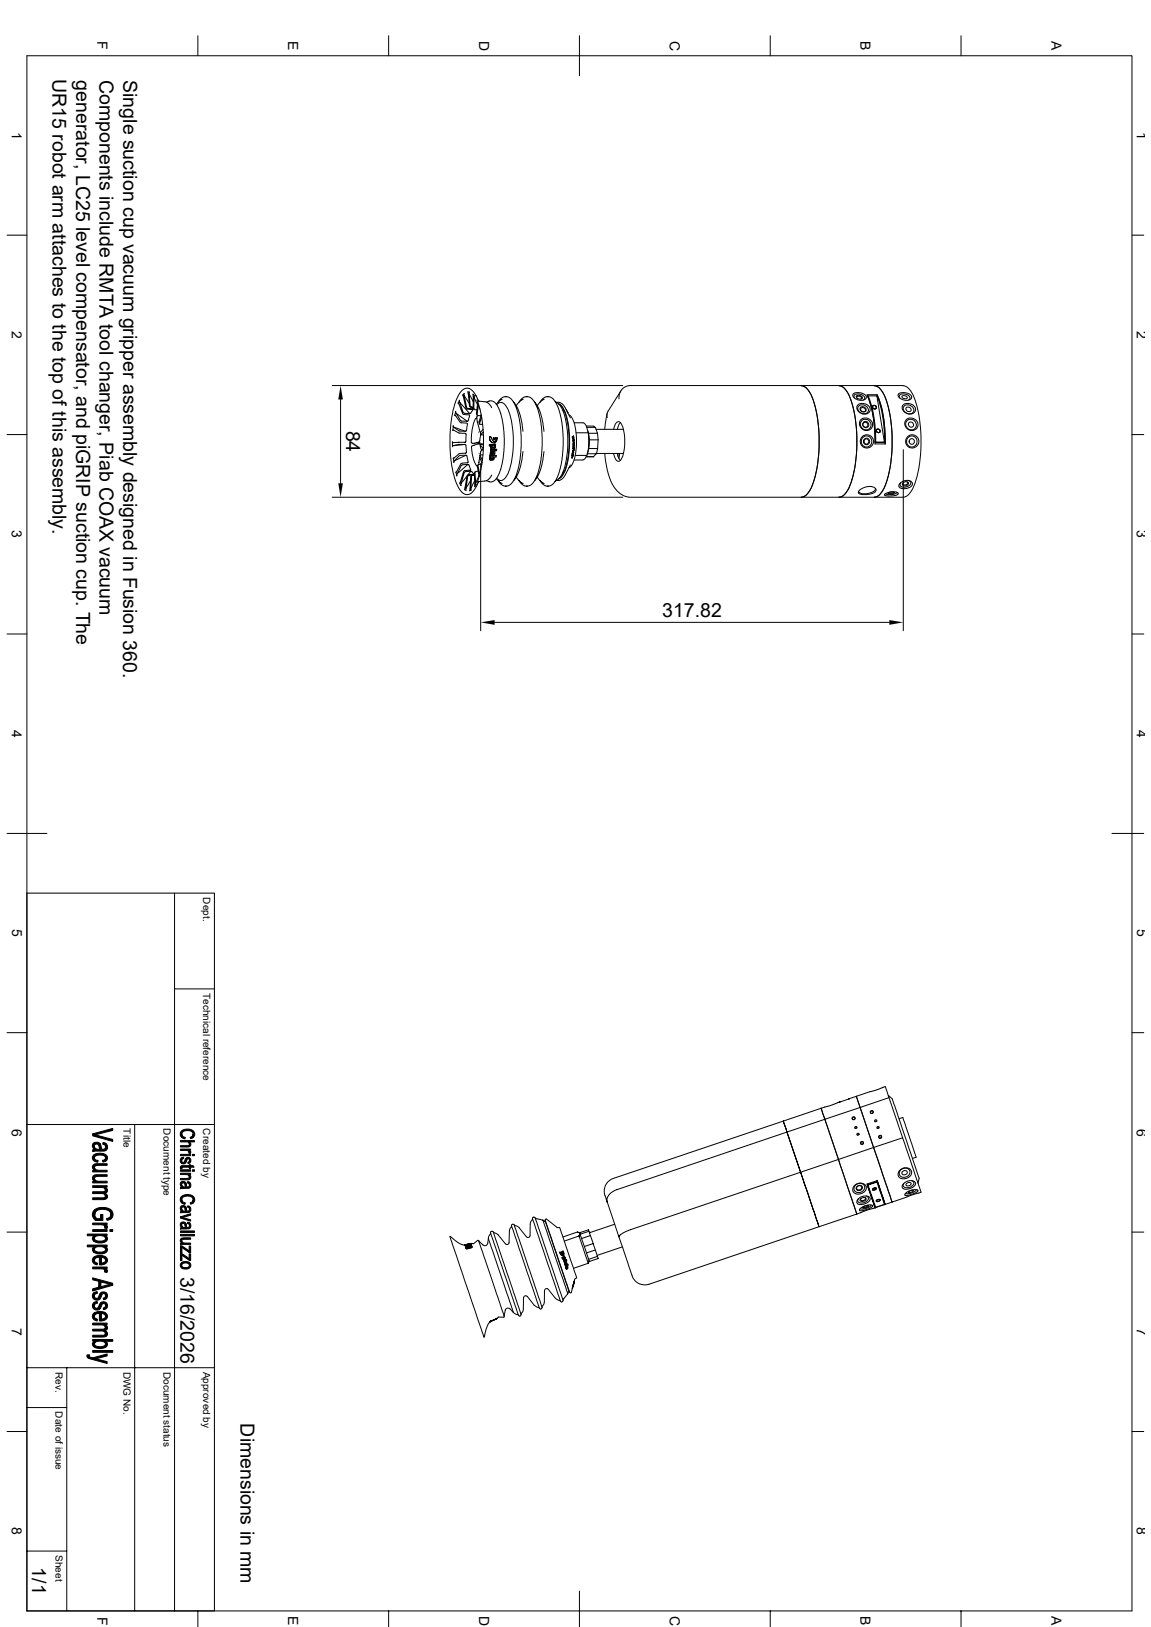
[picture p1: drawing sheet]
<svg xmlns="http://www.w3.org/2000/svg" width="297mm" height="420mm" viewBox="0 0 297 420" stroke-linecap="round" stroke-linejoin="round" font-family="sans-serif">
<g fill="none" stroke="#000" stroke-width=".26">
<path d="M6.9 14.4h285.2v401.4h-285.2zM51.1 9.2v5.2M100.3 9.2v5.2M149.5 9.2v10.4M198.8 9.2v5.2M248 9.2v5.2M1.8 60.7h5.1M292.1 60.7h3M85.7 99.5h75M206.8 99.6a3.9 3.9 0 0 1 2.8 3 36.6 36.6 0 0 1-.3 23.4l-1.4 1.9-1.1 .5M216.5 99.6a3.9 3.9 0 0 1 2.8 3 36.6 36.6 0 0 1-.3 23.4l-1.4 1.9-1.1 .5M225.6 99.6a3.9 3.9 0 0 1 2.8 3 36.6 36.6 0 0 1-.3 23.4l-1.4 1.9-1.1 .5"/>
<path d="M1.8 112.2h5.1M87.9 103.1v21.7M116.8 114.1v1.2l.2-.3M116.8 111.1l.3-.1 1.4 .8 1.7 .1v2.1M116.9 109.9l.2 .4M117 118.2l.1 1.2M117 109.9l-.2 1.2M117 115l1.3-.3 1.9 .2 .2 1.9-1.9 .3M117.1 110.3l3 1M117.1 110.3l1.3 .9M117.3 118.9l-.2 .5M117.6 106.2l.1 .5"/>
<path d="M117.6 106.2l-.3 1 .3 .1 1.1 1.7 1.8 .2 .1 .2M117.7 106.7l2.9 2.1M117.7 106.7l1.1 1.8M118.2 104.1l.2 .2 1 2.5M118.4 111.2l1.7 .1M118.4 117.1l-1.3 1.2-.1-.1M118.5 117.6l-1.2 1.3M118.5 103.3l.2 .6M118.6 103.3l-.4 .8M118.6 117.6l1.7-.1 .2 .2M118.7 103.9l2.5 2.9M118.7 103.9l.8 2.6"/>
<path d="M118.9 108.5l.2 .2 1.5 .1M118.9 119.7l-1.1 2.1-.2 .1M119.3 119.6l-.3 .1M119.4 101.9l.9 3.6 1.7 .3M119.4 106.8l.2 .2M119.5 106.5l.3 .1M119.7 107l1.4 .1 .1 .2M119.8 101.6v.6M119.8 101.6l-.4 .4M119.8 106.7l1.4 .1M119.8 102.2l1.3 1.9M119.8 102.2l.6 3"/>
<path d="M120 114.7l-3 .3M120.2 113.9l-.1 .3-3.3 .1-.1-.3M120.2 117.5l-2.9 1.4M120.4 105.2l.2 .2 1.4 .1M120.5 117.7l.3 1.6M120.6 109.5l-.2 1.6-.3 .2M120.7 101.1l.5 3.7 .2 .3M120.7 101.2h.4M120.7 119.9l-2.7 2.4M120.8 108.6l-.2 .2M120.8 119.3l-.1 .2h-1.4M121.1 101.8l.3 3.1 .2 .2 .5 .1-.7-.1"/>
<path d="M121.1 101.8l1 1.8M121.1 101.2v.6M121.2 107.3l-.4 1.3M121.5 106.6l-.3 .2M121.5 105.1h.1M121.8 105.1l.2 .4M121.8 115.1l-.1 .5 .3 2 .4 1.6 .8 1.3 .4 2.6M121.8 114.4l1.6-.2 .2 .2M122 105.8l-.5 .9M122 101.8l.4 .4-.1 .5M122 105.5h.2M122 101.7l.1 3.6"/>
<path d="M122.1 105.3l.2 .4M122.3 105.5l.2 .2M122.3 102.7l.9 1.8M122.3 102.7v2.8M122.5 105.7l.6 .1M122.7 108.1l-.4 1-.5 2-.2 2.2a.89 .89 0 0 0 .2 1.1M122.9 108l-.2 .1M123 106.8l.1 .3M123.1 103.3l1.1 4.1 .6 5-.1 4.1-.3 2.9-.5 2.8-.8 2.4M123.1 107.9h-.2M123.3 103.7l-.3 3.1M123.3 114.2v.4"/>
<path d="M123.3 107.3h.8M123.4 107.3l-.4 .4 .1 1.1 .8 2.7 .8-.6M123.4 104.7l.4 .9M123.4 104.7l-.3 2.4 .2 .1M123.4 111.5h.1M123.5 104.4l-.1 .3M123.5 119.9l-.1 .2M123.6 114.5v.1M123.6 114l.2 .5-2 .6M123.6 114.5h.1M123.6 103.6l-1.4-2.5-.7-.6-.7-.3h-.7l-.9 .6-.5 .6-1 1.9-.9 2.9-.6 4.6-.1 4.9 .4 4.4 .8 3.5 .7 1.7 1.1 1.7 1.2 .7 .8-.1 1.1-.9 1.3-2.4 2.3-.3 1.1-1.4M123.6 103.5l2.2 .4 1.1 1.3"/>
<path d="M123.6 108.9h.1M123.6 117h.1M123.7 109.4l.2 .1M123.8 114.6v.1M123.8 113.7l-.2 .3M123.8 118.1l.6 1.4M123.8 118v.1M123.8 118.1l-.2 1.8 .7-.1M123.8 117.5v.5M123.9 114.7l.4 1.4M123.9 109.5l.6 .1M124 111.7l-.2 2.1"/>
<path d="M124 111.6v.1M124 117.5l-.1 .1 .6 1.2M124 117.4h.6M124 119.6v43.2M124.1 114.6l-.1 .6 .8 .4M124.1 114.6l.7 .3M124.2 107l-.6 1.9M124.2 112.2l.6 .1M124.2 116.1l.1 .2M124.2 107.9h.1M124.2 107.9l-.5 1.5-.1-.4M124.2 116.3h.1"/>
<path d="M124.3 107.7l-.1 .2M124.3 116.3l-.2 .2-.2 1M124.5 118.8h.1M124.5 118.7v.1M124.7 115.6l-.4 .7M124.7 111.6h.1M124.7 115.6h.1M124.7 111.6l-.6 .6h.1M124.8 114.6h-.7M124.8 112.6v.1M125.5 103.8l.7-.3a2.21 2.21 0 0 1 2.5 1.8l.6 1.8 .6 2.8 .2 4.9-.6 5.1-.9 2.8a2.13 2.13 0 0 1-2.4 1.6l-.7-.2M126.3 114.8v.3"/>
<path d="M126.3 114.7h.4zM126.3 112.9v.2zM126.3 113.1l.1 .4zM126.3 115.1h.1M126.4 112.7v.1M126.4 118.5h.1M126.4 118.6l.2 .1M126.4 118h.2M126.4 117.7v.3zM126.5 112.7h-.1M126.5 112.7h.1M126.5 117.6h.1"/>
<path d="M126.5 118l-.1 .6zM126.5 117.1h.1M126.6 117.2v.1M126.6 118h.1M126.6 116v.4M126.6 117.2h.1M126.6 112.7l.5 1 .5 .3-.3-.1M126.6 117.3l-.2 .3M126.6 115.6l.3 .3M126.6 116h1.2zM126.6 116.4h.1M126.6 116.5v.7"/>
<path d="M126.6 115.6h.1M126.7 115.3l-.1 .3M126.7 117.3h-.1M126.7 117.2l-.1 .1M126.7 116.6l.2-.2 .3 .1 .1 .7 .2-.2M126.7 118.5l.5-.1zM126.7 118.4a.31 .31 0 0 1 .2-.4 .31 .31 0 0 1 .3 .4M126.7 115.1h.2M126.7 115.1h-.4M126.8 115.1l-.1 .2M126.8 115.1h.1M127 116.8v.1"/>
<path d="M127 116.8h-.2l-.1 .3 .4 .1M127 115.6h.1M127 116.9l.1 .3M127 116.9l.1 .3h-.3M127.1 116.5h-.5M127.3 118v.2l-.2 .2M127.3 113.1l.1 .3M127.3 113l.4 .3 .2-.2M127.3 113l.1 .4M127.3 116.5v.3M127.4 116.5l.3 .3-.1 .6-1 .2M127.4 116.5v.3"/>
<path d="M127.4 116.8l.1 .2M127.4 116.5h.1M127.4 116.5h.2M127.4 113h-.1M127.4 113h.1M127.4 113.4h.1M127.4 118h.1M127.5 115.1l-.6 .1 .1 .4M127.5 115.1a.35 .35 0 0 1 0 .5 .35 .35 0 0 1-.5 0M127.5 115.1a.33 .33 0 0 1 0 .5 .33 .33 0 0 1-.5 0M127.5 117l-.2 .2M127.5 117h.1"/>
<path d="M127.6 114l.5-.4zM127.7 115.1h.1M127.7 116v.4M127.8 115.1v.4a.6 .6 0 0 1-.5 .4 .6 .6 0 0 1-.6-.3M127.8 116.3l-1.1 .1M127.8 114.7h-1.1M127.8 114.7v.4M127.8 113.1l-.2 .1M127.8 113v.1M127.8 116v.4M127.9 113h.1M127.9 116h.3z"/>
<path d="M127.9 116.3h.2M127.9 113l-.1 .5-.4-.1M128 117.6v.4h-.6l.2 .4-.3 .3-.6 .1-.3-.2M128.1 117.6l-1.7 .1M128.1 104.5a1.37 1.37 0 0 1 2.5 .3 18.4 18.4 0 0 1 1.9 10.1 17 17 0 0 1-1.9 8.2 1.37 1.37 0 0 1-2.5 .3M128.1 116v.4M128.2 112.9l-.1 .7M128.2 113l-.1 1-.5 .3-.8-.2-.4-.6 .6 .7M128.2 112.9v.1M128.6 103.8l.7-.9 .8-.5a2.43 2.43 0 0 1 2.7 1.9l.9 2.4 .5 2.6 .3 3.3v2.7l-.6 5-.7 2.5-.7 1.4a2.07 2.07 0 0 1-2 1.3 2.07 2.07 0 0 1-1.9-1.4M129.2 106.6v.1M129.6 103.1l-.9 .5-.6 .8"/>
<path d="M132.5 103.8l.8 1.1 .9 2.3 .8 4.1M133.9 103.8l.7-.8 .9-.6a2.44 2.44 0 0 1 2.8 2l.7 1.9 .6 3 .3 5.8-.3 3.5-.5 2.3-.6 2-.7 1.4a2.08 2.08 0 0 1-2 1.2 2.08 2.08 0 0 1-1.9-1.4M135 116.5l-.8 4.2-.9 2.3-.8 1.1M135 103.1l-.8 .4-1 1.2M137.9 103.8l.9 1.2 .6 1.5 .7 2.6 .3 2.2M139.4 103.8l.6-.8 .9-.6a2.44 2.44 0 0 1 2.8 2l.7 1.9 .6 3 .3 5.8-.3 3.5-.4 2.3-.7 2-.7 1.4a1.97 1.97 0 0 1-2.9 .8l-.9-1M140.4 116.5l-.3 2.3-.7 2.6-.6 1.5-.9 1.2M140.4 103.1l-.8 .4-1 1.2M143.3 103.6a7 7 0 0 1 2.8 5.7 23.6 23.6 0 0 1-1.3 13.5l-.5 .7-1 .7M143.7 103.9h.7l.9 .6 1.9 3.4M144.1 104.2l.8 .6 .8 1.2M144.2 104.3a7.8 7.8 0 0 1 2.3 5.2 24.2 24.2 0 0 1-1.2 12.8l-1.1 1.3"/>
<path d="M145.2 105.8l.2 .4M145.7 106l.9 3 .4 4.1-.2 4.5-.4 2.1-.7 2.1M146.1 105.7l.3 .7M146.5 106.4l.1 .2M146.8 107.1a5.7 5.7 0 0 1 1.8 4.5 13.7 13.7 0 0 1-1.3 8.8l-.5 .3M147.6 117.6h.1M147.6 117.4l-.1 .2M147.6 117.4l.4-.2-.3 1v-.7l-.1 .1M147.6 117.4v.2M147.7 116.9l-.1 .2M147.7 112.8v.1M147.7 117.5v.7"/>
<path d="M147.7 116.8h.1M147.7 116.9h.1M147.7 112.9h.1M147.7 116.5v.2l.1-.2M147.8 112.9l.1 .6M147.8 115.6v.1M147.8 115.6v.2M147.8 117.4l-.1 .7zM147.8 115.8h.1M147.9 117.4l-.2 .7M147.9 112.8l.1 .5zM147.9 117.2l-.3 .2"/>
<path d="M147.9 117.2h.1M147.9 116.3l.1 .2M147.9 113.5h.1M147.9 115.3h.1M148 112.8l-.1 .5M148 115.7l-.3 .8 .3-.5v-.3l-.1 .1M148 112.7v.8l-.3-.6M148 114.7v.4zM148 112.6v.1M148 112.6l-.3 .2M148 112.7h.1M148 112.6h.1"/>
<path d="M148 116.9l-.3 .2v-.2M148 116.7l-.3 .2M148 115.7l.2-.1-.2 .7zM148 116.7v.2M148.1 113.6v.1M148.1 113.6l-.3 .1M148.1 113.6v.2M148.1 114.7l-.2 .6 .2-1.3 .2 .3-.2 .9v-.2M148.1 114.2v.8M148.1 115l.1-.6-.2-.2v.9M148.1 115.6l-.1 .7M148.1 114l-.2 .4v.9"/>
<path d="M148.1 113.7l-.3 .2v-.2M148.1 113.7h.1M148.2 115.4l-.4 .2M148.2 113.5l-.1 .1M148.2 109.1h2.2l.4 .2 .6 .9 .4 1.5M148.2 118.7h2.2M148.2 115.4l-.1 1-.1 .1v-.3l-.3 .6M148.2 113.5v.2M148.2 113.7h.1M148.5 117.6h2.9M148.7 111.7h3.1M151.3 110h1.8"/>
<path d="M151.4 110.3h2.2l.6 1.5h-2.3l-.2-.5M151.4 117.5l-.4 .9-.6 .3M151.8 111.7l.2 2.9-.6 3M151.8 112.3l.1 2.9M151.9 115.3v.1M151.9 111.8l.2 1.7M151.9 115.8l-.3 1.3h2.2l-.6 .8M151.9 115.8h2.3M153.1 117.9h.1M153.1 110l.5 .4M153.2 117.9h-1.9M153.8 110.8h7.1"/>
<path d="M153.9 117.1h7M154.2 111.8l.1 1.7M154.2 115.8l-.4 1.3M154.3 113.5h-2.2l-.2 2.3M154.3 113.5l-.1 2.3M156 117.1l.8 4.5 1.2 3.5 1.8 2.2 1.2 .7 .8 .3 45 .1M156.7 106.8l-.7 4M158.3 110.9l.3-1a.94 .94 0 0 1 .9-1 .94 .94 0 0 1 1 .8 12.5 12.5 0 0 1-.2 8.8 .89 .89 0 0 1-1 .5 .89 .89 0 0 1-.7-1l-.3-.9M159.3 117.1l.5 1.3 .3 .5M159.5 117.1l-.1 .7M159.7 103a3 3 0 0 1 3.2-3.5l70.1 .1a3.9 3.9 0 0 1 2.9 3 36.6 36.6 0 0 1-.3 23.4l-1.4 1.9-1.2 .5h-26.2M159.9 117.1l-.2 1.2"/>
<path d="M160.1 109.1l-.3 .4-.5 1.4M160.2 100.9l-3.3 5.3-.3 .6 .1 1M220.2 101.7l.8-.4 1.4 .2 1 .6 .1 .7-.9 .5-1.3-.1-.7-.4-.5-.4zM220.5 102.7a.77 .77 0 0 1 .2-.9 .77 .77 0 0 1 .9-.1 1.29 1.29 0 0 1 1.5 1.3l-.3 .3M221 102.2a.95 .95 0 0 1 1.5 .7 .95 .95 0 0 1-1.5-.7zM221.1 102.7a.58 .58 0 0 1 .5-.5 .58 .58 0 0 1 .6 .3l.2 .3-.2 .2M221.3 104.6l.7-.4 1.3 .1 1.1 .7 .1 1-.3 .5-.6 .3h-1.1l-1.2-.8-.2-.5zM221.6 104.9a1.52 1.52 0 0 1 1.7-.2 1.52 1.52 0 0 1 .7 1.6 1.49 1.49 0 0 1-1.7 .4 1.49 1.49 0 0 1-.9-1.6zM222 105.2a.81 .81 0 0 1 1.2 0 .81 .81 0 0 1 0 1.1 .88 .88 0 0 1-1-.2 .88 .88 0 0 1-.2-.9zM222.1 108.3l.9-.4h.8l.7 .4 .6 .8 .1 .5-.4 1.1-.6 .3-.9 .1-1-.5-.5-1v-.6zM222.2 105.3a.63 .63 0 0 1 .9 0 .63 .63 0 0 1 0 1 .66 .66 0 0 1-.8-.2 .66 .66 0 0 1-.1-.8zM222.9 113.7v.5"/>
<path d="M224 102.2h2.3l1.9 11.9h-2.4a31.3 31.3 0 0 0-1.9-11.9M224 102.2h-.1M224 102.2a31.3 31.3 0 0 1 2 11.9M225.2 104.8a.56 .56 0 0 1 .7-.1 .56 .56 0 0 1 .2 .7M225.2 104.8v.1M225.2 104.9a.5 .5 0 0 0 .2 .6 .5 .5 0 0 0 .7-.1M225.8 114.2h2.5l.1 .4h-2.6M226.1 111a.56 .56 0 0 1 .8-.1 .56 .56 0 0 1 .2 .6M226.2 111h.1M226.2 111a.52 .52 0 0 0 .2 .6 .52 .52 0 0 0 .7-.1M226.3 102.2a31.3 31.3 0 0 1 2 11.9h.1l-.1 .1M226.4 101.9v.3"/>
<path d="M226.4 101.9h-2.7a31.3 31.3 0 0 1 2.1 12.7M226.4 101.9a31.3 31.3 0 0 1 2 12.7M226.5 102.2h-.2M226.5 102.2a31.3 31.3 0 0 1 1.9 11.9M231.9 101.7l.8-.4 1.5 .2 1 .7v.5l-.3 .4-.6 .2-1.3-.1-1.1-.7-.2-.4zM232.2 102.7a.77 .77 0 0 1 .1-.9 .77 .77 0 0 1 1-.1 1.29 1.29 0 0 1 1.5 1.3l-.4 .3M232.8 102.2a.82 .82 0 0 1 1.3 .6 .82 .82 0 0 1-1.3-.6zM233 104.6l.9-.5 1.5 .3 .8 .8v.9l-.9 .7h-1.1l-.9-.5-.4-.6-.1-.7zM233.1 116.1v46.7M233.3 104.9a1.52 1.52 0 0 1 1.7-.2 1.52 1.52 0 0 1 .8 1.6 1.49 1.49 0 0 1-1.8 .4 1.49 1.49 0 0 1-.9-1.6zM233.8 108.3l.7-.4h.8l1 .5 .6 1.1-.3 1-1 .6h-.6l-.8-.3-.4-.4-.3-.8v-.7zM233.9 105.2a.69 .69 0 0 1 1 0 .69 .69 0 0 1-.1 1 .73 .73 0 0 1-.8-.2 .73 .73 0 0 1-.1-.8z"/>
<path d="M234.6 113.8v.3M292.1 112.2h3M85.7 128.4h75M117.6 121.9l.3 1M118 122.3l-.1 .6M119 124.7l1.5-1.8-.7 3.5 .5 .2v-.6M119.6 121.7l-1 3 .4 .6v-.6M120.1 121.8l-.3 .2-.8 2.7M120.1 121.8l1.6-.1 .6 .7-1.6 .2-.1 .2M120.7 122.9l-.4 3.1M120.7 122.9l.3-.2 1.4-.1-.7 .3M121 120.1l-.3-.2-1.6 .2-1.1 2.2"/>
<path d="M121 120.1l.5 1.2-1.7 .2-.1 .2M121.4 124.1l-1.1 1.9M121.5 121.6l-.8 1M121.5 125.9l.1 .6-.4 .2M121.7 122.9l-.2 3M121.8 122.7l-.3 .2-.3 3.8M122.3 122.6h.1M122.5 122.1v3.5M122.5 124.1l-1 1.8M122.6 121.8l-.1 .2M122.7 124.6l.2 .5-.4 .5M122.8 121.8l-.2 .1 .1 2.7"/>
<path d="M123.3 120l-.1 .4M123.3 120.1l.4 2M123.4 121.6l-.6 .1M123.6 122.8l-.9 1.8M123.7 122.1l.1 .2M124 121.7l-.3 .4M128.1 123.5l.6 .8 .9 .5M129.2 121.2h.1M133.2 123.1l1 1.2 .8 .5M138.6 123.1l1 1.2 .8 .5M145.4 121.7l-.2 .4M145.7 121.8l-.8 1.2-.8 .6"/>
<path d="M147.2 120l-1.9 3.4-.9 .6h-.7M221.7 126.6l1.5-.8 1.1-.2 1.1 .1 .6 .5a1.07 1.07 0 0 1-1.3 1.3l-1.1 .2-1.7-.1-.4-.4zM226 126.1a1.93 1.93 0 0 1-2.1 1.3 2.07 2.07 0 0 1-2.3-.5M228.4 127.5l1.6-.5 1.6 .1a.41 .41 0 0 1 .1 .6 .41 .41 0 0 1-.5 .1l-1.5 .3-1.1-.1a.28 .28 0 0 1-.3-.2 .28 .28 0 0 1 .1-.3zM229.2 127.3l.3-.2a.99 .99 0 0 1 1.3 .2l-.3 .1a.99 .99 0 0 1-1.3-.1zM230.6 127l-.6 .3-.7-.1M231.4 127.1a2.65 2.65 0 0 1-2.8 .3M232.2 124.8l1-.6 1.1-.2 .8 .2 .4 .8-.3 .5-.5 .4-1.7 .3-1-.6zM233 124.6a.8 .8 0 0 1 1.4 .2 .86 .86 0 0 1-.7 .6 .86 .86 0 0 1-.9-.5zM234 124.3a.51 .51 0 0 1 .1 .7 .51 .51 0 0 1-.6 .2l-.4-.1-.2-.2 .1-.3M234.5 124a.78 .78 0 0 1 .5 .9 .78 .78 0 0 1-.8 .7 1.24 1.24 0 0 1-2-.5l.3-.5M1.8 163.7h5.1"/>
<path d="M127.6 160.7h101.9M292.1 163.7h3M1.8 215.1h10.3M286.9 215.1h8.2M6.9 230.5h48.4v185.3M45 230.5v185.3M45 255.3h10.3M1.8 266.6h5.1M292.1 266.6h3M6.9 290.3h48.4M34.8 290.3v125.5M202.1 289.4l1 2.8"/>
<path d="M203.1 292.2l8.3 24.5M203.1 292.2l9.8-3.3 3.5 10.4M211.9 286.1l4.5 13.2M211.9 286.1l-53.7 18.1a3.5 3.5 0 0 0-1.9 5l.4 1.1M216.4 299.3l4.7 14.1M216.4 299.3l-9.8 3.3 4.8 14.1M216.6 284.5l-4.7 1.6M216.6 284.5h.1M216.7 284.4l-.1 .1M216.7 284.4h.1M219.2 283.6l-2.6 .9M219.2 283.6l-.1 .1"/>
<path d="M219.2 283.6h.1M220.5 289h-.2M221 283l-1.8 .6M221 283l7.4-2.5 .5 1.3 .5 1.5-7.4 2.6M221 283l1 2.9M221.1 291.1l-.5 .2M221.7 292.9l-.5 .1M222 285.9l3.4 10.3M222 285.9l-9.1 3-1-2.8M222.6 295.3l-.1 .1M225.2 287.4h-.2M225.4 296.2l-9 3.1 4.7 14.1"/>
<path d="M225.4 296.2l7.5-2.5 2 5.7 2.8 8.4-7.5 2.5M225.4 296.2l4.8 14.1M226.2 289.4l-.4 .2M226.8 291.1l-.4 .2M227.3 293.8h-.1M229.2 282.7l1.1 1.1 6.9 20.3-.3 1.4M229.4 283.3l3.5 10.4M232 288.8l1-.3 .4 1.1 3 9.1-.9 .3M1.8 318.1h5.1M126 319.7l-.1 1.2a.72 .72 0 0 1-1.2 .5l-1.1-1M126 319.7l6.5 19.1M126.5 318.6l-.3 .5-.2 .6"/>
<path d="M126.6 318.3l-.1 .3M127.3 318.1l1.3 .7M128.6 318.8l2 2.4 .6-.1 .2-.3M131.4 317.8v3M132 316.5l-.6 1.3M132.1 316.1l-.1 .3 7.2 21.3 .3 .2 .4-.4M132.1 316.1l.4-.1 .2 .2 7.2 21.3M132.7 316.3l1.3 .6M136.8 316v2.9l-.4 .5h-.4l-2-2.5M137.4 314.7l-.6 1.3M137.8 314.2l.2 .1M137.8 314.2l-.3 .1-.1 .3 7.3 21.3"/>
<path d="M138.1 314.3l7.2 21.4M138.1 314.5l.2 .1M138.3 314.6l1.8 .4M140.1 315l.4 .3 .2-.2M140.1 315l6.4 19M140.7 315.1h.1M140.7 315.1l6.2 18.4M149.4 319.1l.2-.7-.5-.4-3.9 1.3M149.4 319.1l2.4 7M149.4 319.1l-3.8 1.3M149.5 318.3l.2 .2M152 317.8l-2.3 .8"/>
<path d="M152.4 318.9l-2.3 .8M157.4 308.1l1.5-.9 44.2-15 3.5 10.4-44.4 15-2 1-.5 .7-3.1-9.1 .1-.9zM158.6 316l-6.5 2.2M211.4 316.7l-43.9 14.8a3.6 3.6 0 0 1-4.6-2.8l-3.2-9.4M220.7 305.9a1.27 1.27 0 0 1 1.7-.4 1.27 1.27 0 0 1 .6 1.6 1.35 1.35 0 0 1-1.5 .8 1.35 1.35 0 0 1-1.1-1.4zM220.7 305.8l1.1-.4 1 .1 .7 .7v.8l-.5 .7-.7 .4-.8 .2-.7-.2-.5-.3-.3-.5 .1-.7zM221.1 313.4l-9.7 3.3M221.3 306.2a.73 .73 0 0 1 1.2 .2 .73 .73 0 0 1-.8 .9 .63 .63 0 0 1-.8-.4 .63 .63 0 0 1 .4-.7zM221.5 309.4l1-.5 1.2-.2 .7 .4 .1 .6-.3 .5-.8 .5-1.6 .2-.7-.4v-.6zM222 311.9l1-.6 .9-.2 .8-.1 .5 .3-1 .7-2 .5a.33 .33 0 0 1-.5-.2 .33 .33 0 0 1 .3-.4zM222.1 309.4a.83 .83 0 0 1 1.4 .1 .91 .91 0 0 1-.7 .6 .91 .91 0 0 1-.9-.3zM222.6 311.7l.2-.2a1.04 1.04 0 0 1 1.4-.1l-.3 .2a1.04 1.04 0 0 1-1.3 .1z"/>
<path d="M223.1 309.1l.2 .1a.63 .63 0 0 1-.5 .7 .63 .63 0 0 1-.7-.4l.1-.1M223.6 308.7l.4 .3a1.25 1.25 0 0 1-1.4 1.5l-1.1-.2-.2-.4 .2-.4M223.9 306l1.9 5.8M223.9 311.2l-.5 .4h-.7M224 306l2 5.7M224 306h-.1M224.7 311.1a2.76 2.76 0 0 1-2.7 .9M225.1 307.1h.1M225.2 306.9l.9-.2a.55 .55 0 0 1-.4 .5 .55 .55 0 0 1-.6-.2zM225.3 306.9l.8-.2a.52 .52 0 0 1-.4 .4 .52 .52 0 0 1-.5-.1zM225.8 311.8l-4.7 1.6M225.8 311.8h.1"/>
<path d="M226 311.7l-.2 .1M226.1 306.7v.1M226.1 306.7a.65 .65 0 0 0-.9 .4M226.1 310h.1M226.1 306.7a.67 .67 0 0 1-1 .4M226.2 309.8l.9-.2a.55 .55 0 0 1-.4 .5 .55 .55 0 0 1-.6-.1zM226.2 309.8l.8-.1a.52 .52 0 0 1-.3 .4 .52 .52 0 0 1-.6-.1zM226.3 305.2l1.9 5.7h.2M226.3 305.2l-2.3 .8M226.5 305.1l1.9 5.8M226.5 305.1l-.2 .1M226.5 305.1l-.1-.1-2.6 .8 .1 .2"/>
<path d="M227.1 309.7a.65 .65 0 0 0-1 .3M227.1 309.7h.1M227.1 309.7a.67 .67 0 0 1-1 .3M228.2 310.9l-2.2 .8M228.3 310.9l-2.3 .8M228.4 310.9l-2-6.1-2.7 .8 2.1 6.2M228.4 310.9h.1M230.2 310.3l-1.8 .6M232.1 302.2l.9-.7h1.1l.9 .5 .2 .4v.5l-.3 .7-.5 .4-.7 .2-.9 .1-.8-.4-.2-.4v-.7zM232.4 302a1.27 1.27 0 0 1 1.6-.4 1.27 1.27 0 0 1 .7 1.5 1.35 1.35 0 0 1-1.6 .8 1.35 1.35 0 0 1-1-1.3zM232.9 302.4a.61 .61 0 0 1 .9-.2 .61 .61 0 0 1 .1 .9 .61 .61 0 0 1-.8 .2 .61 .61 0 0 1-.2-.9zM233.1 305.6l1-.7 .7-.1 1.1 .2 .4 .4-.1 .5-.5 .5-1.7 .6h-.7l-.4-.3-.1-.5z"/>
<path d="M233.8 308l1.2-.7 1.3-.2a.39 .39 0 0 1 .6 .3 .39 .39 0 0 1-.5 .4l-1.5 .6-1.2 .2a.32 .32 0 0 1-.2-.3 .32 .32 0 0 1 .3-.3zM233.8 305.6a.7 .7 0 0 1 .7-.4 .7 .7 0 0 1 .6 .4 .76 .76 0 0 1-.6 .5 .76 .76 0 0 1-.7-.3zM234.4 307.7a1.33 1.33 0 0 1 1.4-.4v.1a1.33 1.33 0 0 1-1.4 .4zM235.3 304.8l.4 .3a1.25 1.25 0 0 1-1.3 1.5l-1.2-.2-.2-.4 .3-.5M236.4 307.1a2.76 2.76 0 0 1-2.7 .9M292.1 318.1h3M119.9 321.4h.1M120 321.4h-.6l-.9-.4-2.4-1.8 8.7 25.9M120 321.4h.1M120 321.5l.1 .1M120 321.5h.1M120.1 321.6h.1"/>
<path d="M120.1 321.3l-.1 .1M120.1 321.4l1.5-.4-1.5 .4M120.1 321.8l1.6-.4-1 .5h-.5zM120.1 321.4h-.2h.2M120.1 321.5h-.1M120.1 321.4h.1M120.1 321.5l1.5-.4-1.5 .5M120.2 322.2l.2 .2M120.2 322.1l1.2-.3a.23 .23 0 0 1 .3-.1 .23 .23 0 0 1 .1 .4 .23 .23 0 0 1-.3 0l-.8 .2h-.3zM120.4 321.7l.4-.1-.1 .2zM120.4 322.4h.1M120.5 322.1l1.1-.2-.9 .3z"/>
<path d="M120.6 321.3l-.3 .1M120.8 321.1l-.7 .2M120.8 321.1h.1M120.8 321.7l-.4 .1M120.9 321.3l-.8 .2M121 321.7v.1M121 321.8l-.6 .2-.3-.1M121.1 321.6l.4-.1zM121.3 321.1l-.7 .2M121.5 321.6h-.4M121.5 321l-1.5 .4M121.6 321.9l-1.1 .3"/>
<path d="M121.6 321l-.8 .1M121.6 321l.4 .1M121.6 321.2h.1M121.6 321.2l-1.5 .4M121.6 321l-.4 .2M121.7 321.5l-.7 .3M121.8 321.9l-.2 .2-1.2 .3M121.8 321.9h.1M122 321h.2M123.2 320.2l-.9 .8M123.3 320.2l.3 .2 6.5 19.4-.1 .2h-1.4l-.3 .3M130.3 338.2a.74 .74 0 0 1 1.3-.3l.9 .9"/>
<path d="M130.4 338.2l-.4 1.5M132.5 338.8l1.3 .7M134.5 339.3l-7.2-21.2-.3-.3-.4 .3 .1 .4 7 20.8a.4 .4 0 0 0 .2 .4 .4 .4 0 0 0 .5-.1l.1-.3M135 337.9l-.5 1.4M135.1 334.9l-.1 3M136 334.7l-.5-.2-.4 .5M136.1 334.6l1.8 2.3 1.1 .6M138.9 337.5l.2 .2M140 337.2l-.1 .2M140.5 333.1v3l-.2 .6-.3 .4M141.4 332.8l-.5-.1-.4 .4M141.5 332.8l1.8 2.3 1.1 .6"/>
<path d="M144.4 335.7l.2 .1M144.5 323.2h.1M144.5 323.2l.3 .7 .5 .2M144.5 323.2l.6 .6a.24 .24 0 0 0 .3 0 .24 .24 0 0 0 .1-.3l-.3-.5 .3 .9-.1 .2h-.3l-.4-.3zM145 323.2l-.1 .1 .3 .2M145 324.7l.1 .3M145 324.7h.1M145.1 324.7l.1 .3M145.1 323.1h.1M145.1 325h.1M145.1 323l.1 .3M145.1 323h.1"/>
<path d="M145.2 323l-.1 .1M145.2 323.1v.2h-.3l.3 .2M145.2 323.1v.4M145.3 335.7l-.1 .3h-.5M145.3 323h.1M145.3 323v.9M145.3 325l.2 .3M145.3 324.8v.2M145.4 324.8l-.2 .2M145.4 335.4l-.1 .2M145.4 325l.1 .2M145.4 324.8v.2"/>
<path d="M145.4 324.8h.1M145.5 325.3l.1 .1M145.5 325.5l.1 .3M145.5 325.2l.1 .2M145.5 325.5h.1M145.6 325.1h.1M145.6 324.7h.1M145.6 325.4h.1M145.6 325.8h.1M145.7 324.3l-.6 .4M145.7 324.7l.1 .3M145.7 325.4h.1"/>
<path d="M145.7 324.3l.2 .8-.3 .3M145.7 324.7h-.2l.1 .4M145.7 324.3l-.7 .4M145.7 325l-.1 .1M145.8 325l-.2 .1M145.8 325h.1M145.8 326.5l.1 .3M145.8 326.5h.1M145.8 326.4h.1M145.8 326.5l.1 .2M145.8 326.2v.1M145.8 326.2h.1"/>
<path d="M145.8 325.8l-.1 .1 .1 .5M145.8 325.8l-.1 .3 .2 .3M145.9 325.2h.1M145.9 326.5h.1M145.9 326.8v.2M145.9 326.7l.1 .1M146 326.1h.1M145.9 325.7l.1 .2-.2-.1M145.9 325.9l.1 .1M145.9 326.1h.1M145.9 326.8l.1 .2M145.9 326l.1 .1"/>
<path d="M145.9 326v.1M146 325.6v.1M146 326.1v.2M146 326.3h.1M146 326v.1M146 325.2h.1M146 325.6l.2 .2 .1 .6-.4 .3M146 326.1h-.1M146 326.1l.1 .2h-.2M146 326.1l-.2-.1v.2M146 325.2l-.5 .3M146 326.2v.1"/>
<path d="M146 327l.1 .5 .2 .1M146 325.2l.1 .3M146 325.9l.2 .3M146 325.9l.1 .3M146.1 325.9h.1M146.1 325.5l-.5 .3M146.1 327h-.1M146.2 326.2h.1M146.2 325.1l-.1 .4M146.2 325.1l-.2 .1M146.3 326.9h.1M146.3 326.9v.4"/>
<path d="M146.3 327.2h.1M146.4 327.2h.1M146.4 327h.1M146.4 327.1h.1M146.4 327.1v.1M146.5 334l-1.1 1.3M146.5 326.3l-.6 .5M146.5 326.4v1a.28 .28 0 0 1-.5 .1 .28 .28 0 0 1 .1-.5h-.1M146.9 333.5h-.3l-.1 .5M146.9 333.5h.1M147.7 332.5l-.3 1.2-.4-.1M147.7 332.5v.1"/>
<path d="M147.8 332.1v.1M147.8 332v.1M147.8 332.1l-.1 .4M148 331.2v.1M148 331.3l-.3 1.3M148 331.3l-.2 .8M148 331.3h.1M148 331.2h.1M148 331.3l-.1 .7zM148 331.1h.1M148.1 331.1l-.2 .9M148.1 331.1l-.2 1"/>
<path d="M148.1 331.1v.1M148.1 331v.1M148.1 330.9v.1M148.1 331h.1M148.2 330.8l.2-.7 .4-.3-4.4-12.9-.7-.1-2.8-2.1-.2 .3 .4 1.2 5.9 17.4M148.2 330.8v.2M148.2 330.8v.1M148.2 330.8l-.1 .2M148.2 330.6v.2M148.2 330.8l-.2 .7M148.2 330.8h.1M151.3 323.4l2.3-.7 .6 1.6-2.3 .8z"/>
<path d="M151.8 326.1l-3.8 1.3M152 325.3l-.2 .8M153.1 321l-2.3 .8M153.6 322.7l-1.8-5.2-2.2 .7 1.7 5.2M154.2 324.3l.1 .6-2.2 .7-.2-.5M160.6 321.9l-6.5 2.2M6.9 353.1h48.4M17.2 353.1v62.7M126.3 341.2v.1M126.3 341.3l-.8 1.6-.6 2.2M126.4 341.3h-.1M126.4 341.2h.1"/>
<path d="M126.7 341l-.3 .3M126.7 341l-.4 .2M126.7 341h.2h-.2M126.7 341h.1M126.9 340.9h.1M127.3 340.8l-.3 .1M127.3 340.7l.6-.2zM127.5 340.7l-1.1 .6M127.8 340.6l-.9 .4M127.8 340.5l-.5 .3M127.9 340.5h-.1M128.1 340.4l-.4 .2"/>
<path d="M128.1 340.4l-.2 .1M128.1 340.4l-.3 .2M128.2 340.3v.1M128.2 340.4h-.1M128.2 340.3l-.1 .1M128.2 340.3h.1M128.3 340.3v.1M1.8 369.5h5.1M6.9 363.3h10.3M292.1 369.5h3M6.9 400.4h10.3M51.1 415.8v4.1"/>
<path d="M100.3 415.8v4.1M149.5 410.7v9.2M198.8 415.8v4.1M248 415.8v4.1"/>
<circle cx="223.3" cy="109.6" r=".65"/>
<circle cx="223.4" cy="109.6" r="1.38"/>
<circle cx="223.4" cy="109.6" r=".81"/>
<circle cx="223.6" cy="114" r=".67"/>
<circle cx="223.6" cy="114" r=".82"/>
<circle cx="223.6" cy="114" r="1.39"/>
<circle cx="223.7" cy="113.9" r="1.7"/>
<circle cx="225.6" cy="105.2" r=".47"/>
<circle cx="225.6" cy="105.2" r=".52"/>
<circle cx="226.6" cy="111.3" r=".47"/>
<circle cx="226.6" cy="111.3" r=".52"/>
<circle cx="235" cy="109.6" r="1.38"/>
<circle cx="235" cy="109.6" r=".67"/>
<circle cx="235.3" cy="114" r=".71"/>
<circle cx="235.3" cy="114" r="1.39"/>
<circle cx="235.4" cy="113.9" r="1.69"/>
<circle cx="220.3" cy="288.7" r=".41"/>
<circle cx="220.3" cy="288.7" r=".33"/>
<circle cx="220.9" cy="291" r=".28"/>
<circle cx="221.4" cy="292.8" r=".28"/>
<circle cx="222.4" cy="295" r=".41"/>
<circle cx="222.5" cy="295.1" r=".33"/>
<circle cx="225" cy="287.1" r=".41"/>
<circle cx="225" cy="287.1" r=".33"/>
<circle cx="226" cy="289.3" r=".28"/>
<circle cx="226.6" cy="291" r=".28"/>
<circle cx="227.1" cy="293.5" r=".41"/>
<circle cx="227.2" cy="293.5" r=".33"/>
<circle cx="221.6" cy="306.6" r=".61"/>
<circle cx="146.2" cy="327.1" r=".2"/>
</g>
<g fill="#000" stroke="#000" stroke-width=".26">
<path d="M24.3 295.9l.1 .8z" fill-rule="evenodd"/>
<path d="M24.2 298.2l.1-.2 .2 1.3 .8 .3-.1 .4a1.12 1.12 0 0 1-1.2-.5 1.12 1.12 0 0 1 .2-1.3z" fill-rule="evenodd"/>
<path d="M24 295.1a1.4 1.4 0 0 1 1.9 .1l-.1 1.4a1.48 1.48 0 0 0-.9-1.3l-.6 .4v.9a1.08 1.08 0 0 1-.3-1.5z" fill-rule="evenodd"/>
<path d="M26.6 294.9l.6 .2v.9l-.1-.4-.6-.2z" fill-rule="evenodd"/>
<path d="M26.5 299.5l.6-.2 .1-.4 .1 .9-.8 .2z" fill-rule="evenodd"/>
<path d="M24.4 296.2l.5 .4 .9 .1 .1-1.5 .2 .8a.56 .56 0 0 0 .5 .7 .56 .56 0 0 0 .6-.7v-.9a1.11 1.11 0 0 1 .5 1.4 1.11 1.11 0 0 1-1.4 .6l-2.4 .2v-.5l.5-.1z" fill-rule="evenodd"/>
<path d="M24.3 298l.6-.2a2.09 2.09 0 0 1 2.8 1l-.1 .7-.3 .3-.1-.9a1.68 1.68 0 0 0-2.4-.6l-.3 .2-.1 .4z" fill-rule="evenodd"/>
<path d="M23.9 292.7l5.2 1.4v.5l-5.2-1.4z" fill-rule="evenodd"/>
<path d="M23.9 292.7l5.2-1.4v.5l-4.6 1.1z" fill-rule="evenodd"/>
<path d="M46.9 298.9l.5-.2v.3l-.4 .2-.1 .4z" fill-rule="evenodd"/>
<path d="M46.9 292.8a.95 .95 0 0 0 .9 .8l-.1 .4-.7-.3z" fill-rule="evenodd"/>
<path d="M46.8 298.9l.1 .7a.46 .46 0 0 0 .5 .5 .46 .46 0 0 0 .4-.7 .77 .77 0 0 1 1.1-.5v.7a.41 .41 0 0 0-.5-.5 .41 .41 0 0 0-.3 .6 .85 .85 0 0 1-1.2 .6 .85 .85 0 0 1-.1-1.4z" fill-rule="evenodd"/>
<path d="M46.6 298h2.6v.3h-2.6z" fill-rule="evenodd"/>
<path d="M46.6 296.6h2.6v.3h-.4v.5l-.4-.4h-1.8z" fill-rule="evenodd"/>
<path d="M46.6 295.7h2l.3-.3v-.6a.74 .74 0 0 1 .2 .9 .74 .74 0 0 1-.9 .4h-1.6z" fill-rule="evenodd"/>
<path d="M48.8 296.9l.4 .4-.1 .5-.4-.2z" fill-rule="evenodd"/>
<path d="M48.9 298.9a.81 .81 0 0 1 .3 .8 .81 .81 0 0 1-.7 .7v-.4l.4-.2z" fill-rule="evenodd"/>
<path d="M49.8 292.8v.9l-.6 .2-.1-.3 .6-.3z" fill-rule="evenodd"/>
<path d="M49.7 298h.5v.3h-.5z" fill-rule="evenodd"/>
<path d="M46.6 294.4h3.6v.4h-1.3v.5l-.4-.5h-1.9z" fill-rule="evenodd"/>
<path d="M46.8 292l.9-.5h1.5l.6 .3 .4 .7v.6l-.4 .5v-.8a1.6 1.6 0 0 0-2.4-.8l-.4 .4-.2 1.1a1.18 1.18 0 0 1 0-1.5z" fill-rule="evenodd"/>
<path d="M24.4 301.4l.1 .7z" fill-rule="evenodd"/>
<path d="M24.4 304.2l.1 .8z" fill-rule="evenodd"/>
<path d="M24.3 312.4l.2 1.5 .5 .7h1v-1.1h.5v1.5h-1.9l-.3-.4a1.64 1.64 0 0 1 0-2.2z" fill-rule="evenodd"/>
<path d="M23.9 307.6h2.8l.4-.1 .1 1.2-.2-.4-.5-.2h-2.6z" fill-rule="evenodd"/>
<path d="M27.1 306.5l.1 .7z" fill-rule="evenodd"/>
<path d="M27.2 318.9l.1 .8z" fill-rule="evenodd"/>
<path d="M24 300.7l.8-.3h2.8v.4h-2.5l-.5 .2-.3 1-.4-.5z" fill-rule="evenodd"/>
<path d="M23.9 302.1h.6l.1-.3 .4 .2 2.6 .1v.4h-3.7z" fill-rule="evenodd"/>
<path d="M24 303.6l.8-.4h2.8v.5h-2.4l-.6 .1-.3 1.1a.87 .87 0 0 1-.3-1.3z" fill-rule="evenodd"/>
<path d="M23.9 305h.6l.1-.4 .4 .3h2.6v.5h-3.7z" fill-rule="evenodd"/>
<path d="M23.9 306.1h3.7v.4h-.5v.4l-.7-.4h-2.5z" fill-rule="evenodd"/>
<path d="M23.9 315.7h3.7v.4h-.5v.6l-.2-.4-.4-.1-2.6-.1z" fill-rule="evenodd"/>
<path d="M22.5 318.6h5.1v.3h-.4l-.1 .5a2.01 2.01 0 0 0-2.7 .2l-.1 .9v-1.5h-1.8z" fill-rule="evenodd"/>
<path d="M23.9 317.4h3.7v.5h-3.7z" fill-rule="evenodd"/>
<path d="M27.3 306.5a.78 .78 0 0 1 .4 .8 .78 .78 0 0 1-.6 .7z" fill-rule="evenodd"/>
<path d="M23.9 309.2h2.9l.4-.4v-.7a.86 .86 0 0 1 .5 1.1 .86 .86 0 0 1-1.2 .5h-2.6z" fill-rule="evenodd"/>
<path d="M27.1 316.1l.6 .5-.1 .6-.6-.2z" fill-rule="evenodd"/>
<path d="M24.4 319.7a1.67 1.67 0 0 0 2.2 .6l.6-.3 .1-1a.96 .96 0 0 1 .4 1.1 .96 .96 0 0 1-1 .7h-1.3l-.7-.1-.4-.2z" fill-rule="evenodd"/>
<path d="M27.5 314.6l.8-.4 .3-.7v1.2l-1 .3z" fill-rule="evenodd"/>
<path d="M28.4 317.4h.7v.5h-.7z" fill-rule="evenodd"/>
<path d="M24.4 312.3l1.2-.6h1.6a1.72 1.72 0 0 1 1.7 1 1.72 1.72 0 0 1-.3 2v-1.2a1.73 1.73 0 0 0-2.2-1.3 1.58 1.58 0 0 0-1.9 1.3z" fill-rule="evenodd"/>
<path d="M46.6 317.8h3.6v.3h-3.6z" fill-rule="evenodd"/>
<path d="M46.6 318.6h3.6v.4h-3.6z" fill-rule="evenodd"/>
<path d="M46.9 305.8v.7z" fill-rule="evenodd"/>
<path d="M46.9 312v.7z" fill-rule="evenodd"/>
<path d="M46.9 316.2v.7z" fill-rule="evenodd"/>
<path d="M46.7 301l.2-.1 .1 .7-.4 .1z" fill-rule="evenodd"/>
<path d="M46.9 309.7a.95 .95 0 0 0 .9 .8l-.1 .4-.8-.4z" fill-rule="evenodd"/>
<path d="M46.7 305.2a.87 .87 0 0 1 1.2 .1v1.1a.86 .86 0 0 0-.8-1l-.2 .2-.1 .8a.87 .87 0 0 1-.1-1.2z" fill-rule="evenodd"/>
<path d="M46.8 311.3l.6-.1 .5 .2v1.2a.86 .86 0 0 0-.8-1l-.2 .3-.1 .7a.87 .87 0 0 1 0-1.3z" fill-rule="evenodd"/>
<path d="M46.7 315.7a.87 .87 0 0 1 1.2 0v1.1a.86 .86 0 0 0-.8-1l-.2 .3-.1 .7a.87 .87 0 0 1-.1-1.1z" fill-rule="evenodd"/>
<path d="M48.8 303.2l.1 .6z" fill-rule="evenodd"/>
<path d="M48.4 305l.5 .2v.7l-.2-.4-.3-.1z" fill-rule="evenodd"/>
<path d="M48.4 311.3l.5 .1v.7l-.2-.4-.3-.1z" fill-rule="evenodd"/>
<path d="M48.4 315.5l.5 .1v.8l-.2-.4-.3-.2z" fill-rule="evenodd"/>
<path d="M46.6 302h2.6v.3h-2.6z" fill-rule="evenodd"/>
<path d="M46.6 302.9h2.6v.3h-.4v.3l-.4-.3h-1.8z" fill-rule="evenodd"/>
<path d="M46.6 314.1l2.6 .8v.3l-2.6-.7z" fill-rule="evenodd"/>
<path d="M46.6 314.1l2.6-.8v.4l-2 .6z" fill-rule="evenodd"/>
<path d="M46.7 319.7l.6-.2h1.9v.4l-2.2 .1-.1 .8a.73 .73 0 0 1-.2-1.1z" fill-rule="evenodd"/>
<path d="M46.6 304.2h2l.3-.3v-.7a.75 .75 0 0 1 .3 1 .75 .75 0 0 1-1 .3h-1.6z" fill-rule="evenodd"/>
<path d="M46.9 306l.4 .4h.6v-1.1l.1 .2a.56 .56 0 0 0 .1 .7 .56 .56 0 0 0 .6 .1l.2-1.1a.86 .86 0 0 1 .3 1 .86 .86 0 0 1-.9 .5l-1.7 .2v-.4h.3z" fill-rule="evenodd"/>
<path d="M46.9 312.2l.3 .4h.7v-1.1l.1 .2a.56 .56 0 0 0 .1 .7 .56 .56 0 0 0 .6 .1l.2-1.1a.88 .88 0 0 1 .3 1.1 .88 .88 0 0 1-.9 .5l-1.7 .1v-.3l.3-.1z" fill-rule="evenodd"/>
<path d="M46.9 316.4l.4 .4 .6 .1v-1.2l.1 .3a.56 .56 0 0 0 .1 .6 .56 .56 0 0 0 .6 .2l.2-1.2 .3 .5a.82 .82 0 0 1-.1 .9 .82 .82 0 0 1-.8 .2l-1.7 .1v-.4h.3z" fill-rule="evenodd"/>
<path d="M49.1 310.5l.4-.2 .3-.6v.9l-.6 .3z" fill-rule="evenodd"/>
<path d="M46.9 300.9h2v-.2h.3v.2h.6l.3 .4h-.9v.3h-.3v-.3h-1.8l-.2 .2z" fill-rule="evenodd"/>
<path d="M49.7 302h.5v.3h-.5z" fill-rule="evenodd"/>
<path d="M46.9 308.8l.7-.4h1.1l.7 .1 .6 .4a1.08 1.08 0 0 1-.2 1.7v-.9a1.6 1.6 0 0 0-2.4-.8l-.4 .4-.1 1.2-.4-.6 .1-.6z" fill-rule="evenodd"/>
<path d="M24 319.2l.3-.2v1.5l-.4-.6z" fill-rule="evenodd"/>
<path d="M24.1 321.9h.2v1.4a.9 .9 0 0 1-.2-1.4z" fill-rule="evenodd"/>
<path d="M24.1 324.6l.2-.2 .1 1.2 .7 .5v.4a1.18 1.18 0 0 1-1.1-.7 1.18 1.18 0 0 1 .1-1.2z" fill-rule="evenodd"/>
<path d="M24.3 333.6l.8-.2v.4l-.5 .3-.2 .5z" fill-rule="evenodd"/>
<path d="M24.3 336.2l.8-.2v.4l-.5 .2-.2 .5z" fill-rule="evenodd"/>
<path d="M24.4 324.4l.2-.1a3.3 3.3 0 0 1 2.6 .1v.9l-.4-.6-.6-.1-.1 1.9h-.4v-2l-.9 .2-.4 .6z" fill-rule="evenodd"/>
<path d="M24.3 338.9l1.3-.4 1.2 .2 .4 .2v.9l-.3-.5-.7-.3-.1 2h-.4v-2l-.9 .2-.4 .6z" fill-rule="evenodd"/>
<path d="M24.1 333.8l.2-.2 .1 1a.6 .6 0 0 0 .6 .5 .6 .6 0 0 0 .6-.7 1.11 1.11 0 0 1 1.7-.8l-.1 .9a.55 .55 0 0 0-.6-.6 .55 .55 0 0 0-.4 .8 1.16 1.16 0 0 1-1.7 .8 1.16 1.16 0 0 1-.4-1.7z" fill-rule="evenodd"/>
<path d="M24.2 336.3l.1-.1 .1 .9a.6 .6 0 0 0 .6 .6 .6 .6 0 0 0 .6-.7 1.15 1.15 0 0 1 1.7-.8l-.1 .9a.54 .54 0 0 0-.6-.6 .54 .54 0 0 0-.4 .7 1.15 1.15 0 0 1-1.7 .9 1.15 1.15 0 0 1-.3-1.8z" fill-rule="evenodd"/>
<path d="M27.2 321.8l.1 .7z" fill-rule="evenodd"/>
<path d="M22.5 321.4h5.1v.4h-.4l-.1 .4a2.27 2.27 0 0 0-2.7 .1l-.1 1v-1.4h-1.8z" fill-rule="evenodd"/>
<path d="M23.9 327.1h3.7v.4h-.5v.5l-.1-.3-.6-.2h-2.5z" fill-rule="evenodd"/>
<path d="M24.4 322.5a1.67 1.67 0 0 0 2.2 .6l.6-.3 .1-.9a.96 .96 0 0 1 .4 1.1 .96 .96 0 0 1-1 .6l-1.3 .1-1.1-.4z" fill-rule="evenodd"/>
<path d="M26.2 324.6v1.5h.1l.8-.4 .1-1.3a1.12 1.12 0 0 1 .4 1.4 1.12 1.12 0 0 1-1.2 .7h-.3z" fill-rule="evenodd"/>
<path d="M27.1 327.5l.6 .3-.1 .7-.6-.2z" fill-rule="evenodd"/>
<path d="M27.3 333.6a1.03 1.03 0 0 1 .4 1.2 1.03 1.03 0 0 1-1 .7l-.1-.4 .6-.5z" fill-rule="evenodd"/>
<path d="M27.3 336.2a1.04 1.04 0 0 1 .4 1.1 1.04 1.04 0 0 1-1 .8l-.1-.4 .4-.2 .2-.3z" fill-rule="evenodd"/>
<path d="M26.2 339v1.5l.9-.4 .1-1.2a1.16 1.16 0 0 1 .4 1.4 1.16 1.16 0 0 1-1.3 .7h-.2z" fill-rule="evenodd"/>
<path d="M23.9 329.9l5.2 1.4v.5l-3.1-.9-.5 1.4v-1.5l-1.6-.4z" fill-rule="evenodd"/>
<path d="M23.9 332.7l1.6-.4 .5-1.4v1.2l2.4-.6 .7 .3-5.2 1.4z" fill-rule="evenodd"/>
<path d="M46.6 321.6l.3 .4v1.4h-.3z" fill-rule="evenodd"/>
<path d="M46.6 323.6l.3 .4v1.4h-.3z" fill-rule="evenodd"/>
<path d="M46.9 320.3v.6z" fill-rule="evenodd"/>
<path d="M46.6 321.6h.3l2 1.3v.5z" fill-rule="evenodd"/>
<path d="M46.6 323.6h.3l2 1.3v.5z" fill-rule="evenodd"/>
<path d="M46.9 325.9l.5-.2h1.1l.4 .2v.7a1.17 1.17 0 0 0-2 0z" fill-rule="evenodd"/>
<path d="M46.6 320.9h.3l.1-.3 .6 .3h1.6v.3h-2.6z" fill-rule="evenodd"/>
<path d="M48.8 321.6h.4v1.8h-.3z" fill-rule="evenodd"/>
<path d="M48.8 323.7h.4v1.7h-.3z" fill-rule="evenodd"/>
<path d="M46.7 326.1l.2-.2v.7a1.13 1.13 0 0 0 1 .6 1.13 1.13 0 0 0 1-.6v-.7a1.04 1.04 0 0 1 .1 1.4 1.04 1.04 0 0 1-1.3 .3 .98 .98 0 0 1-1-.5 .98 .98 0 0 1 0-1z" fill-rule="evenodd"/>
<path d="M22.5 349.8l.6-.1-.1 1-.5-.4z" fill-rule="evenodd"/>
<path d="M23.9 348.6h5.2v.5h-5.2z" fill-rule="evenodd"/>
<path d="M24.4 346.2v.7z" fill-rule="evenodd"/>
<path d="M24.1 339l.2-.1 .1 1.2 .7 .4v.5a1.18 1.18 0 0 1-1.1-.7 1.18 1.18 0 0 1 .1-1.3z" fill-rule="evenodd"/>
<path d="M23.9 343.1h2.8l.4-.2 .1 1.3-.2-.5-.5-.1h-2.6z" fill-rule="evenodd"/>
<path d="M27.1 341.9l.1 .7z" fill-rule="evenodd"/>
<path d="M23.9 341.5h3.7v.4h-.5v.4l-.7-.3h-2.5z" fill-rule="evenodd"/>
<path d="M23.9 350.5l3.7-1v.5l-2.9 .7z" fill-rule="evenodd"/>
<path d="M23 350l.4 .4 4.2 1.1v.5l-4.6-1.3z" fill-rule="evenodd"/>
<path d="M27.3 342a.78 .78 0 0 1 .4 .8 .78 .78 0 0 1-.6 .7z" fill-rule="evenodd"/>
<path d="M23.9 344.7h2.9l.4-.4v-.7a.86 .86 0 0 1 .5 1.1 .86 .86 0 0 1-1.2 .4h-2.6z" fill-rule="evenodd"/>
<path d="M24.1 346.4l.2-.1 .1 .6a1.69 1.69 0 0 0 2.4 .6l.4-.5v-.8a.97 .97 0 0 1 .4 1.3 .97 .97 0 0 1-1.1 .5l-.6 .1a1.63 1.63 0 0 1-2-1.3z" fill-rule="evenodd"/>
<path d="M23.9 345.8h5.2v.4h-1.9v.7a1.88 1.88 0 0 0-2.7-.3l-.1-.4h-.5z" fill-rule="evenodd"/>
</g>
<path d="M87.9 99.5l.6 3.6h-1.2zM87.3 124.8h1.2l-.6 3.6zM124 160.7l3.6-.6v1.2zM229.5 160.1l3.6 .6-3.6 .6z" fill="#000"/>
<g font-size="5">
<text x="13.6" y="20.5" transform="rotate(90 13.6 20.5)">UR15 robot arm attaches to the top of this assembly.</text>
<text x="19.6" y="20.7" transform="rotate(90 19.6 20.7)">generator, LC25 level compensator, and piGRIP suction cup. The</text>
<text x="25.7" y="20.7" transform="rotate(90 25.7 20.7)">Components include RMTA tool changer, Piab COAX vacuum</text>
<text x="31.8" y="20.7" transform="rotate(90 31.8 20.7)">Single suction cup vacuum gripper assembly designed in Fusion 360.</text>
<text x="89.4" y="111.2" transform="rotate(90 89.4 111.2)">84</text>
<text x="170.9" y="159.2">317.82</text>
<text x="46.6" y="329.6" transform="rotate(90 46.6 329.6)">3/16/2026</text>
<text x="62.1" y="367.5" transform="rotate(90 62.1 367.5)">Dimensions in mm</text>
<text x="8.3" y="404.6" transform="rotate(90 8.3 404.6)">1/1</text>
</g>
<g font-size="3.6">
<text x="25.1" y="10.7" transform="rotate(90 25.1 10.7)">F</text>
<text x="74.4" y="10.6" transform="rotate(90 74.4 10.6)">E</text>
<text x="123.6" y="10.5" transform="rotate(90 123.6 10.5)">D</text>
<text x="172.8" y="10.5" transform="rotate(90 172.8 10.5)">C</text>
<text x="222.1" y="10.6" transform="rotate(90 222.1 10.6)">B</text>
<text x="271.3" y="10.6" transform="rotate(90 271.3 10.6)">A</text>
<text x="3.1" y="34" transform="rotate(90 3.1 34)">1</text>
<text x="293.4" y="34" transform="rotate(90 293.4 34)">1</text>
<text x="3.1" y="85.4" transform="rotate(90 3.1 85.4)">2</text>
<text x="293.4" y="85.4" transform="rotate(90 293.4 85.4)">2</text>
<text x="3.1" y="136.9" transform="rotate(90 3.1 136.9)">3</text>
<text x="293.4" y="136.9" transform="rotate(90 293.4 136.9)">3</text>
<text x="3.1" y="188.4" transform="rotate(90 3.1 188.4)">4</text>
<text x="293.4" y="188.4" transform="rotate(90 293.4 188.4)">4</text>
<text x="3.1" y="239.9" transform="rotate(90 3.1 239.9)">5</text>
<text x="293.4" y="239.9" transform="rotate(90 293.4 239.9)">5</text>
<text x="3.1" y="291.3" transform="rotate(90 3.1 291.3)">6</text>
<text x="293.4" y="291.3" transform="rotate(90 293.4 291.3)">6</text>
<text x="3.1" y="342.8" transform="rotate(90 3.1 342.8)">7</text>
<text x="293.4" y="342.8" transform="rotate(90 293.4 342.8)">7</text>
<text x="3.1" y="394.3" transform="rotate(90 3.1 394.3)">8</text>
<text x="293.4" y="394.3" transform="rotate(90 293.4 394.3)">8</text>
<text x="25.1" y="417.3" transform="rotate(90 25.1 417.3)">F</text>
<text x="74.4" y="417.2" transform="rotate(90 74.4 417.2)">E</text>
<text x="123.6" y="417.1" transform="rotate(90 123.6 417.1)">D</text>
<text x="172.8" y="417.1" transform="rotate(90 172.8 417.1)">C</text>
<text x="222.1" y="417.2" transform="rotate(90 222.1 417.2)">B</text>
<text x="271.3" y="417.2" transform="rotate(90 271.3 417.2)">A</text>
</g>
<g font-size="2.6">
<text x="52.5" y="231.6" transform="rotate(90 52.5 231.6)">Dept.</text>
<text x="52.5" y="256.3" transform="rotate(90 52.5 256.3)">Technical reference</text>
<text x="31.9" y="291.3" transform="rotate(90 31.9 291.3)">Title</text>
<text x="42.2" y="291.3" transform="rotate(90 42.2 291.3)">Document type</text>
<text x="52.5" y="291.3" transform="rotate(90 52.5 291.3)">Created by</text>
<text x="14.4" y="354.1" transform="rotate(90 14.4 354.1)">Rev.</text>
<text x="31.9" y="354.1" transform="rotate(90 31.9 354.1)">DWG No.</text>
<text x="42.2" y="354.1" transform="rotate(90 42.2 354.1)">Document status</text>
<text x="52.5" y="354.1" transform="rotate(90 52.5 354.1)">Approved by</text>
<text x="14.4" y="364.4" transform="rotate(90 14.4 364.4)">Date of issue</text>
<text x="14.4" y="401.4" transform="rotate(90 14.4 401.4)">Sheet</text>
</g>
</svg>
